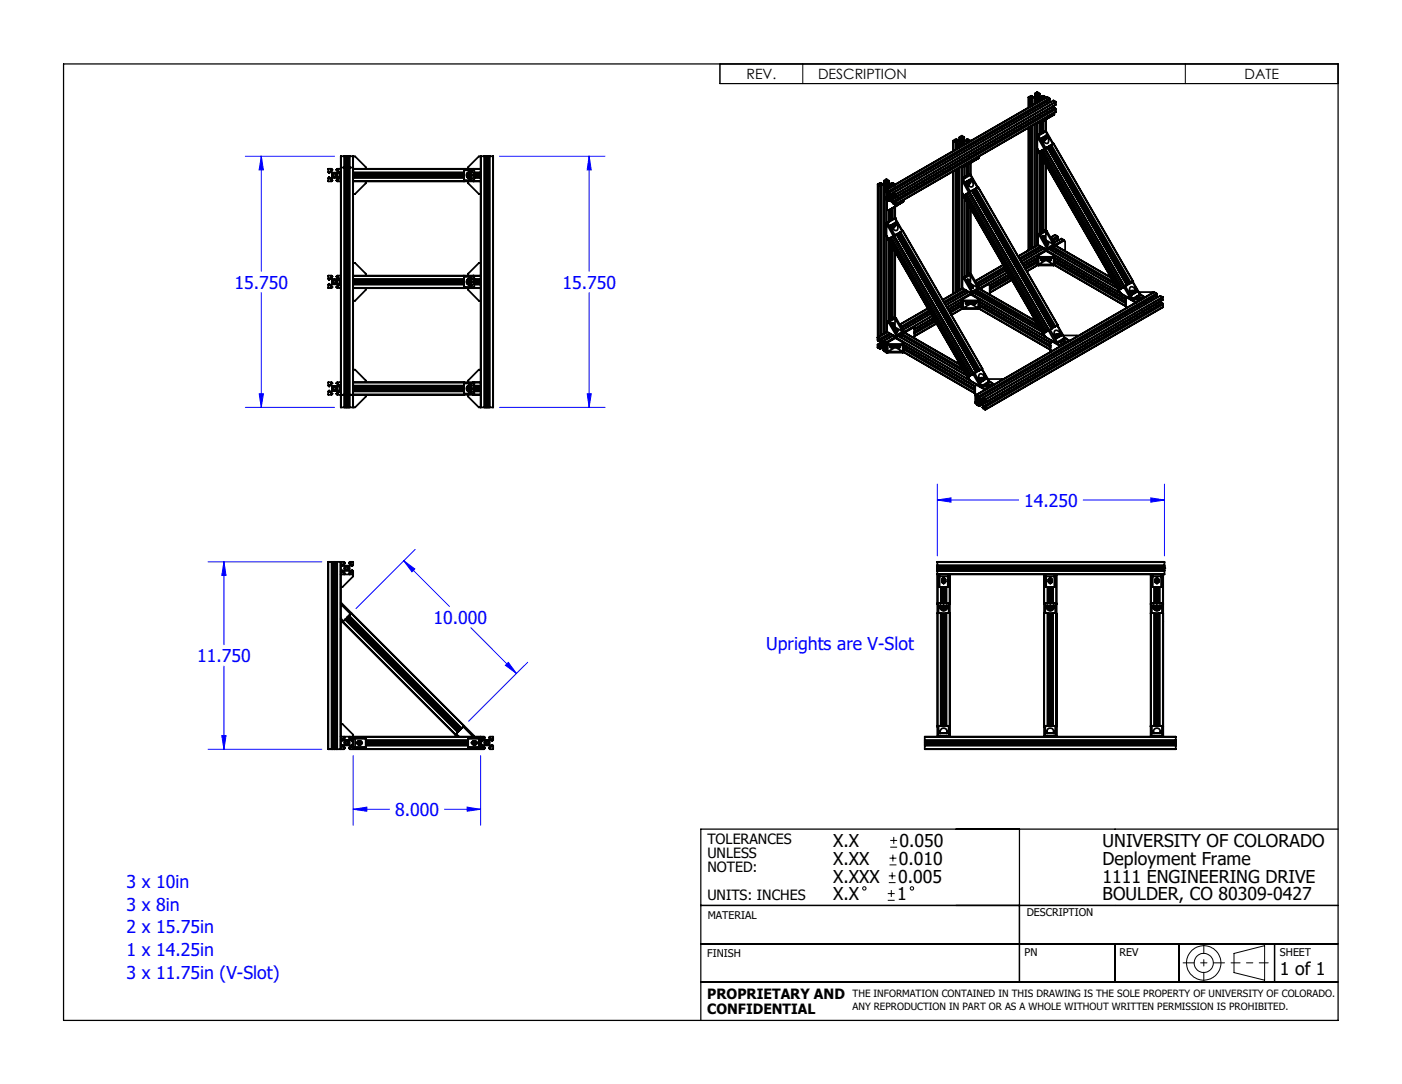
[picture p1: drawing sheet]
<svg xmlns="http://www.w3.org/2000/svg" width="279mm" height="216mm" viewBox="0 0 279 216" stroke-linecap="round" stroke-linejoin="round" font-family="sans-serif">
<g fill="none" stroke="#000" stroke-width=".2">
<path d="M143.5 12.7h123.2v4h-123.2zM160 12.7v4M236.2 12.7v4M245.9 189.9l6.1-1.6v6.9l-6.1-1.5z"/>
<circle cx="239.9" cy="191.8" r="3.4"/>
<circle cx="239.9" cy="191.8" r="1.91"/>
</g>
<path d="M235.8 191.8h8.2" fill="none" stroke="#000" stroke-width=".2" stroke-dasharray="15.2 1.3 1.3 1.3" stroke-dashoffset="13"/>
<path d="M239.9 188v7.6" fill="none" stroke="#000" stroke-width=".2" stroke-dasharray="15.2 1.3 1.3 1.3" stroke-dashoffset="13.3"/>
<path d="M245.3 191.8h7.4" fill="none" stroke="#000" stroke-width=".2" stroke-dasharray="15.2 1.3 1.3 1.3" stroke-dashoffset="13.4"/>
<path d="M12.7 12.7h254v190.5h-254zM203.2 165.1v30.5M266.7 165.1h-127v38.1M139.7 195.6h127M139.7 188h127M139.7 180.3h127M222.2 188v7.6M234.9 188v7.6M254 188v7.6" fill="none" stroke="#000" stroke-width=".25"/>
<g fill="none" stroke="#00f" stroke-width=".2">
<path d="M48.9 31.1h17.8M52.1 31.1l.4 2.7h-.9zM52.1 31.1v22.9M99.6 31.1h21M117.4 31.1v22.9M117.4 31.1l.4 2.7h-.8zM52.1 58.3v22.8M117.4 58.3v22.8M51.6 78.4h.9l-.4 2.7zM117 78.4h.8l-.4 2.7zM48.9 81.1h17.8M99.6 81.1h21"/>
<path d="M186.8 99.6l2.7-.4v.8zM186.8 96.4v14.3M186.8 99.6h16.2M215.9 99.6h16.2M229.3 99.2l2.8 .4-2.8 .4zM232.1 96.4v14.3M41.5 111.9h22.6M44.6 111.9l.4 2.7h-.8zM44.6 111.9v16.5M80.5 111.7l2.2 1.6-.6 .6zM80.5 111.7l9.1 9.1M82.7 109.4l-11.8 11.8"/>
<path d="M44.6 132.7v16.5M93.8 125l9.1 9.1M100.7 132.5l.6-.6 1.6 2.2zM105.2 131.9l-11.8 11.8M41.5 149.2h22.6M44.2 146.5h.8l-.4 2.7zM70.4 150.5v13.9M95.8 150.5v13.9M70.4 161.2l2.7-.4v.8zM70.4 161.2h7.2M88.6 161.2h7.2M93.1 160.8l2.7 .4-2.7 .4z"/>
</g>
<path d="M44.6 111.9l.4 2.7h-.8zM44.2 146.5h.8l-.4 2.7zM80.5 111.7l2.2 1.6-.6 .6zM100.7 132.5l.6-.6 1.6 2.2zM70.4 161.2l2.7-.4v.8zM93.1 160.8l2.7 .4-2.7 .4zM117.4 31.1l.4 2.7h-.8zM117 78.4h.8l-.4 2.7zM51.6 78.4h.9l-.4 2.7zM52.1 31.1l.4 2.7h-.9zM186.8 99.6l2.7-.4v.8zM229.3 99.2l2.8 .4-2.8 .4z" fill="#00f"/>
<g fill="none" stroke="#000" stroke-width=".35">
<path d="M205 19.4v2M205 19.4l.4 .2M205.4 19.6h.3M205.4 19.6v1.6M205.6 19.4h.5M205.6 19.4l-.1 .1 .2 .1M205.6 19.4v.2M205.7 19.6v1.4M205.7 19.1h-.3l-.4 .3M205.7 19.6h.1M205.7 19.1l-.2 .1h.8M205.7 19.1v.2"/>
<path d="M206.1 19.4l.2 .1M206.1 19.4v1.3M206.2 19.2v-.6l.5-.3 .5 .3v.6M206.2 18.8h.1M206.3 18.8v.4M206.3 19.5h.1M206.3 19.2h.1M206.4 19.6l.2 .1v.3l-.1 .1-.3-.1v.7M206.4 19.5l-.1 .5M206.5 19.3a.23 .23 0 0 1 .3-.1 .23 .23 0 0 1 .1 .3h-.4zM206.5 18.7h.1v.3l-.2 .2M206.5 18.7l-.2 .1"/>
<path d="M206.5 18.7v.4M206.9 18.7h-.1v.3l.2 .2M206.9 18.7l.3 .1M206.9 18.7v.4M207 19.6l-.2 .1v.3l.1 .1 .3-.2v.2l-.4 .3M207 19.5h.1M207 19.2h.1M207 19.5l.1 .5M207.2 18.8v.4M207.2 18.8h.1M207.3 19.4h.5M207.3 19.4l-.2 .1"/>
<path d="M207.3 19.4v.7M207.7 19.1h.3l.4 .3M207.7 19.1l.2 .1h-.8M207.7 19.6h.1M207.7 19.1v.2M207.7 19.6v.2M207.8 19.6h.2M207.8 19.6v.2M207.8 19.4l.1 .1-.2 .1M207.8 19.4v.2M208 19.6v.1M208.4 19.4h.1"/>
<path d="M208.4 19.4l-.4 .2M208.5 19.4h.1M208.7 19.3l-32 18.4M208.7 19.3l.4 .2M209.1 19.9l.2 .3M209.1 19.5l-32 18.5M209.1 19.5l.2 .3M209.3 19.8h.1M209.3 19.8l-32 18.5M66.1 34.9h.1M67.1 34.9h.1M67.9 33.4h2.5"/>
<path d="M67.9 33.7l-.7-.1-.2 .3h.3v.1l-.3 .4h-.4h-.3l-.3-.4v-.1h.3l-.2-.3h-.7v.7l.2 .2v-.3h.2l.3 .3v.7l-.3 .4h-.2v-.3l-.2 .2v.6h.7l.2-.2h-.3v-.2l.3-.3 .3-.1 .4 .1 .3 .3v.2h-.3l.2 .2h.7M67.9 34.3l-.2 .2v-.3h-.2l-.4 .3v.7l.4 .4h.2v-.3l.2 .2M67.9 34.6h-.3v.6h.3M67.9 34.6h-.1v.5h.1M67.9 31.1v50M67.9 31.1l2.9 .1 2.1 2.1v.3M68.6 31.1v50M68.8 31.1v50M69.1 31.1v50M69.2 31.1v50M69.5 31.1v50M69.7 31.1v50"/>
<path d="M70.3 31.1l.1 50zM70.4 34.3h22.1l-.1 .2h-22M70.4 33.6h25.4M70.4 35.3h22l.1 .2h-22.1M70.4 35.2h21.6M70.4 34.9h21.6M70.4 33.7h22.1M70.4 36.1h22.1M72.9 36.1v.4l-2.1 2.1h-.4M92 34.5v.4M92 34.9v.4M92 34.9h-21.6"/>
<path d="M92 34.9h.1M92.1 34.6h.2v.6h-.2zM92.5 33.6v.1M92.5 36.1h.1M92.5 33.7v2.4M92.5 33.9h2M92.5 35.9h2M93.3 36.1v.4l2.1 2.1h.4M93.3 34.9h.7M93.6 34.2l.4 .1M93.6 34.2a.69 .69 0 0 0-.6 .7 .69 .69 0 0 0 .6 .7M93.6 34.2v.1"/>
<path d="M93.6 34.3a.64 .64 0 0 0-.6 .6 .64 .64 0 0 0 .6 .6M93.6 35.5v.1M93.6 34.3h.4M93.6 35.5h.4M94 35.5l-.4 .1M94 34.3v1.2M94.3 33.6l.2 .1M94.5 36.1h1.3h-25.4M94.5 33.7v.2M94.5 36.1h-.2M94.5 35.9v.2M94.5 34.5h1.3"/>
<path d="M94.5 34.3h1.3M94.5 35.5h1.3M94.5 35.3h1.3M94.5 35.2h1.3M94.5 34.9h1.3M94.5 33.9v2M94.5 33.7h1.3M95.8 31.1h.1M95.8 33.6v.1M95.8 31.1v2.5M95.8 33.7v21.2M95.8 31.2h-.4l-2.1 2.1v.3"/>
<path d="M95.8 31.1v50M95.8 31.1h2.4M96.5 31.1v50M96.7 31.1v50M97 31.1v50M97.1 31.1v50M97.4 31.1v50M97.6 31.1v50M98.2 31.1v50M174.9 36.7v30.5M174.9 36.7l.5 .3M175.4 37h.2"/>
<path d="M175.4 37v29.9M175.6 36.8l-.2 .1 .2 .1M175.6 36.8h.5M175.6 36.8v.1M175.6 37v29.8M175.6 36.4h-.2l-.5 .3M175.6 37h.1M175.6 36.4l-.2 .2 .7 .1 .2-.2M175.6 36.4v.3M175.6 37v29.7M176.1 36.8l.2 .1M176.1 36.8v29.7"/>
<path d="M176.2 36.6v-.6l.4-.3 .5 .3v.6M176.2 36.1h.1M176.2 37.5l.4 .2M176.2 36.1v.5M176.3 36.9v.4M176.3 36.9h.1M176.3 36.5h.1M176.3 36.9l.3 .1v.3h-.4v29.2M176.3 36.9v.5M176.4 36l.2 .1v.3l-.3 .1M176.4 36l-.2 .1M176.4 36v.4"/>
<path d="M176.5 36.6l.4 .1a.23 .23 0 0 1-.2 .2 .23 .23 0 0 1-.2-.3zM176.6 37.7h.1M176.6 37.7v28.5M176.7 37.8l.1 .7M176.7 37.7v.1M176.7 39.8l.4 .2M176.7 37.7l.4 .3M176.7 37.7h.1M176.7 38.3v.9M176.7 39.8v4.6M176.8 39.2l-.1 .6M176.8 39.2h.1"/>
<path d="M176.8 39.9v1.8l.3 .2M176.8 38.5v-.2l.4 .5v.6h-.4M176.8 39.2v.2M176.9 36l-.2 .1v.3l.6 .3 .6-.1-.2-.2M176.9 36l.2 .1M176.9 36v.4M177 36.5h.1M177 38.4l-.2 .1M177 36.9l-.3 .1v.3h.4v.2M177 36.9h.1M177 36.9v.5M177 36.9v.4"/>
<path d="M177.1 39.8v-.1l.2-.2 .5 .3 .2 .6-.2-.1M177.1 39.8l.2 .1M177.1 38.3l.2 .4M177.1 36.1h.1M177.1 38l.2 .2M177.1 38.7v.2M177.1 37.5l-.4 .2M177.2 39.1h.1M177.2 38.2l-.1 .1M177.2 38.9l-.4 .3M177.2 39.2l-.4 .2M177.3 38.3l-.2-.2v.2"/>
<path d="M177.3 36.8v.6M177.3 38.2v.1M177.3 39.9v.1M177.3 40h-.2M177.3 40l.4-.3-.6 .3M177.3 36.8h.4M177.3 36.8l-.3 .1M177.3 40l.5 .3M177.3 38.7l.2 .1M177.4 39.1a.21 .21 0 0 1 .3 .1 .21 .21 0 0 1-.1 .3zM177.4 39.6l-.3 .2M177.5 38.8l.1 .1"/>
<path d="M177.6 38.9h.1M177.7 36.4h.2l.5 .3M177.7 39.7l-.4 .2M177.7 37h.1M177.7 36.4v.3M177.7 37v.2M177.7 37h.2M177.7 36.8l.2 .1-.2 .1M177.7 36.8v.1M177.9 39.4h.1M177.9 39.8l.2 .3M177.9 38.6l-.4 .2"/>
<path d="M177.9 37h.1M177.9 38.5l-.1 .1 .2 .3-.2 .1-.2-.1M177.9 38.5l.5 .2M177.9 38.7l-.3 .2M178.3 39.2l-.4 .3M178.3 39.4l-.2-.3-.2 .1v.6M178.4 38.7v.1M178.4 36.7l-.5 .3M178.4 36.7v.1M178.4 38.8v.5l-.1 .1M180 39.8l.1 .1M180.1 39.9l-1.5 .8"/>
<path d="M180.1 39.9v.2M189.9 28v2.1M189.9 34.1v24.4M190 28.1l.4 .2M190 28.1v2M190 34.1v24.4M190.4 28.3h.2M190.4 28.3v1.5M190.4 33.9v24.3M190.6 28.1h.5M190.6 28.1l-.1 .1 .2 .1M190.6 28.1v.2"/>
<path d="M190.6 28.3v1.4M190.6 33.7v24.4M190.7 27.8h-.3l-.4 .3M190.7 28.3h-.1M190.7 27.8l-.2 .1 .6 .1 .2-.2M190.7 27.8v.2M190.7 28.3v1.4M190.7 33.7v24.4M191.1 28.1l.2 .1M191.1 28.1v1.3M191.1 33.4v24.5M191.2 27.9v-.6l.5-.3 .5 .3v.6"/>
<path d="M191.2 28.8l.4 .2M191.2 33.4v24.4M191.2 27.4h.1M191.2 27.4v.5M191.3 28.2v.5M191.3 27.8h.1M191.3 28.3l.3 .1v.2l-.1 .2-.3-.2v.8M191.5 27.3l.1 .1v.3l-.3 .1M191.5 27.3l-.3 .1M191.5 27.3v.5M191.5 27.9l.4 .1a.21 .21 0 0 1-.2 .2 .21 .21 0 0 1-.2-.3zM191.6 29h.1"/>
<path d="M191.6 29v.1M191.6 33.1v24.4M191.7 38.2l.4 .7M191.7 35.9l1.4 2.4M191.7 35.9v2.3M191.7 35.7h.2M191.7 35.7v.2M191.7 29v.1M191.7 33.1v2.6M191.7 38.4v19.1M191.8 33v.1M191.8 33.1l.3 .1"/>
<path d="M191.9 27.3l-.1 .1v.3l.2 .1M191.9 27.3l.2 .1M191.9 27.3v.5M192 39h.1M192 39l15.9 27.5M192 27.8h.1M192 28.3l-.2 .1v.2l.1 .2 .2-.2 .1 .2M192.1 28.2l-.1 .5M192.1 28.2v.5M192.1 27.4h.1M192.1 27.4v.5M192.2 33.2v2.3"/>
<path d="M192.2 39.3v15.9M192.2 28.8l-.5 .2M192.3 28.1h.5M192.3 28.1l-.2 .1M192.3 28.1v.7M192.3 33.1v2.1M192.3 39.5v15.6M192.3 33.1l-.2 .1M192.3 38.8l15.9 27.5-.3 .2M192.3 38.8l-.3 .2M192.5 38.7l15.9 27.5M192.5 38.7l-.2 .1"/>
<path d="M192.6 36.2v.1M192.7 27.8h.3l.4 .3M192.7 28.3h.3M192.7 27.8l.2 .1-.6 .1-.3-.2M192.7 27.8v.2M192.7 28.3v.2M192.7 32.8v2.3M192.8 28.1l.1 .1-.2 .1M192.8 28.1v.2M192.9 38.5l15.8 27.5 .4-.2M192.9 38.5l-.4 .2M192.9 38.5l-.6 .3"/>
<path d="M192.9 36l.2-.1a.32 .32 0 0 1 .1 .4 .32 .32 0 0 1-.4 .1zM193 28.3h.1M193 32.7v2.3M193.2 38.3l15.9 27.5M193.2 38.3l-.3 .2M193.3 38.2l-.1 .1M193.3 38.2l15.8 27.6M193.4 34.9l1.4 2.5-1.4 .8-1.5-2.5M193.4 34.9l-1.5 .8M193.4 34.7v.2M193.4 32.5h.1M193.4 28.1h.1"/>
<path d="M193.4 32.5v2.3M193.4 34.7l-.6 .4-.2-.1-.4 .2 .1 .1-.6 .4M193.4 34.7h.1M193.4 28.1l-.4 .2M193.4 34.7l1.5 2.6M193.4 28v.1M193.5 35.6v.1M193.5 35.9h.1M193.5 35.9l-.1 .4-.5 .5M193.5 35.6v.3M193.5 35.6l-.9 .6M193.5 35.9l-.1 .5-.5 .4"/>
<path d="M193.5 35.7l.2 .4M193.5 35.9l.2 .2M193.5 35.7v.2M193.6 32h.1M193.6 32v.3M193.7 38l15.9 27.5-.5 .3M193.7 38l-.4 .2M193.7 38l15.9 27.5v-.2M193.7 38h.1M193.7 36.1a.62 .62 0 0 1 .3 .7 .62 .62 0 0 1-.5 .4l-.6-.4-.3-.5M193.7 38h.2M193.7 32.2l-1.6 1"/>
<path d="M193.7 32.2l-.3 .3M193.8 38.2h.1M193.9 38v.2M194.1 38.1l15.6 27M194.2 37.7l-.5 .3M194.2 37.7l.1 .1M194.3 37.6l15.8 27.6M194.3 37.6l-.1 .1M194.3 37.8l-.4 .2M194.3 37.8v.1l-.4 .3M194.5 37.5l15.9 27.5 .4-.2M194.5 37.5l-.3 .2"/>
<path d="M194.9 37.3l15.9 27.5M194.9 37.3l-.4 .2M195.1 31.2h.1M195.1 31.5l-1.7 1M195.1 31.2v.3M195.1 31.2l-1.5 .8M195.1 31.5l-1.4 .7M205 25.4v24.4M205.4 25.2v24.4M205.7 25v24.4M206.1 24.8v24.4M206.2 20.1l.5 .3"/>
<path d="M206.2 24.7v24.4M206.7 20.4h.1M206.7 24.4v24.5M206.7 29.6l.4 .7M206.7 27.3l1.4 2.4M206.7 29.6l.4 .6M206.7 27.3v2.3M206.8 27.1l-.1 .2M206.8 20.4h.1M206.8 24.4v2.7M206.8 29.7v19.1M206.8 24.4h.1"/>
<path d="M206.8 24.4l.3 .2M207 27l-.2 .1M207 30.3h.1M207 30.3l15.9 27.5M207.2 24.5v2.3M207.2 30.7v15.8M207.3 24.4v2.1M207.3 30.8v15.6M207.3 24.4l-.2 .2M207.3 30.1l.6-.3 15.9 27.5 .3-.2M207.3 30.1l15.9 27.5-.3 .2M207.3 30.1l-.3 .2"/>
<path d="M207.5 30l15.9 27.5M207.5 30l-.2 .1M207.5 30h.1M207.6 30l15.8 27.5M207.6 27.5v.1M207.7 24.2v2.2M207.7 31.5v14.7M207.8 24.2v2.2M207.8 31.6v14.6M207.9 27.3l.2-.1a.3 .3 0 0 1 .1 .4 .3 .3 0 0 1-.4 .2zM208 24v2.3M208 32v14"/>
<path d="M208.2 29.6l15.9 27.5M208.2 29.6l-.6 .4M208.3 29.6h-.1M208.3 29.6l15.9 27.5M208.4 26.2l1.4 2.5-1.4 .8-1.4-2.5M208.4 26.2l-1.4 .8M208.4 26.1v.1M208.4 23.8h.1M208.4 26.1l1.5 2.5M208.4 26.1l-.6 .3-.2-.1-.8 .8M208.4 23.8v2.3M208.4 32.8v13.1"/>
<path d="M208.5 23.8v2.3M208.5 32.8v13.1M208.5 27h.1M208.5 27.3h.1M208.5 27.3l-.2 .5-.4 .3M208.5 27v.3M208.5 27l-.9 .5M208.6 27.3l-.2 .5-.4 .4M208.6 27l.2 .4M208.6 27.3l.2 .1M208.6 27v.3M208.6 23.4h.1"/>
<path d="M208.7 29.3l15.9 27.5-.4 .3M208.7 29.3l-.4 .3M208.7 29.3h.1M208.7 29.3l15.9 27.5M208.8 27.4a.62 .62 0 0 1 .2 .7 .62 .62 0 0 1-.5 .4l-.6-.4-.3-.5M208.8 29.3h-.1M208.8 29.3l.1 .1M208.8 23.6l-1.7 1M208.8 23.6l-.4 .2M208.8 29.5h.1M208.9 29.4v.1M209.1 29.4l15.6 27"/>
<path d="M209.2 29l-.4 .3M209.2 29l.1 .1M209.3 20.2l-32 18.5M209.3 20.2l.1 .1M209.3 29l15.8 27.5M209.3 29h.1M209.3 29h-.1M209.3 29l15.9 27.5M209.3 29.1v.1l-.4 .3M209.3 29.1l-.4 .3M209.5 28.9l15.9 27.4M209.5 28.9l-.2 .1"/>
<path d="M209.9 21.2v.1M209.9 21.3l-32 18.5M209.9 21.3l.2 .3M209.9 28.6l-.4 .3M209.9 22.9l-1.1 .7M209.9 22.9l-1.5 .9M210 28.6h.1M210 28.6l15.8 27.5M210.1 22.5h.1M210.1 22.8l-1.5 .9v-.3M210.1 22.5v.3M210.1 22.5l-1.5 .9"/>
<path d="M210.1 22.8l-.2 .1M210.3 21.6l-32 18.4M210.3 21.6l.1 .2M210.4 20.2v.1M210.4 20.2l-32 18.5M210.4 20.2l-.5-.2-32 18.5M210.4 22.3h.1M210.4 22.3l-32 18.5M210.4 20.3l-32 18.5M210.4 20.8l-32.1 18.6M210.4 20.3v.5M210.4 21.8v.5"/>
<path d="M210.4 20.8l-.1 .1M210.4 21.8l-32 18.5M65.4 57.4h.1M65.4 54.9h.1M65.4 54.9v.7l.2 .1v-.2h.2l.3 .3 .1 .3M65.4 54.9h.7l.2 .2h-.3v.2l.3 .3 .3 .1M66.1 56.2v.3l-.3 .3h-.2v-.3l-.2 .2v.6M66.2 56.1l-.1 .1M66.6 56.6h-.3l-.3 .3v.2h.3l-.2 .3h-.7M66.6 56.6h.1M66.7 56.6h.3l.3 .3v.2h-.3l.2 .3 .7-.1M66.7 55.6l-.1 .1"/>
<path d="M67.1 56.1v.1M67.1 56.2v.3l.4 .3h.2v-.3l.2 .2M67.9 54.9h-.7l-.2 .2h.3v.2l-.3 .3h-.3M67.9 55.6l-.2 .1v-.2h-.2l-.4 .3v.3M67.9 55.8h-.3v.6h.3M67.9 55.9h-.1v.5h.1M70.4 52.4h.4l2.1 2.1v.4M70.4 55.6h22.1l-.1 .1-22 .1M70.4 54.9h25.4M70.4 56.5h22l.1 .2h-22.1M70.4 57.4h25.4M70.4 56.1h21.6"/>
<path d="M70.4 56.1l21.6 .1M70.4 57.3h22.1M70.4 55h22.1M72.9 57.4v.3l-2.1 2.2h-.4M92 55.7v.4M92 56.2v.3M92 56.1v.1M92.1 55.8h.2v.6h-.2zM92.5 54.9v.1M92.5 57.3v.1M92.5 55v2.3M92.5 55.1h2"/>
<path d="M92.5 57.1h2M93.3 57.4v.3l2.1 2.2h.4M93.3 56.1h.7M93.6 55.5h.4M93.6 55.5a.69 .69 0 0 0-.6 .6 .69 .69 0 0 0 .6 .7M93.6 55.5a.62 .62 0 0 0-.6 .6 .62 .62 0 0 0 .6 .7M93.6 56.8h.1M93.6 55.5h.1M93.6 56.8h.4M94 56.8h-.4M94 55.5v1.3M94.3 54.9h.2v.2"/>
<path d="M94.5 57.3l-.2 .1M94.5 57.1v.2M94.5 55.6h1.3M94.5 55.7h1.3M94.5 56.7h1.3M94.5 56.5h1.3M94.5 56.1h1.3M94.5 55.1v2M94.5 57.3h1.3M94.5 55h1.3M95.8 54.9v.1M95.8 57.3v.1"/>
<path d="M95.8 55v2.3M95.8 57.4v18.7M95.8 52.4h-.4l-2.1 2.1v.4M176.7 46.9v.2M176.7 44.6v2.3M176.7 44.6l1.3 2.4M176.7 46.9l.4 .7M176.7 44.4h.2M176.7 44.4v.2M176.7 47.1l.3 .5M176.7 47.1v19M177 47.7h.1"/>
<path d="M177 47.7l15.8 27.4M177.1 41.8v2.3M177.1 48v15.9M177.3 41.8v2.1M177.3 48.2v15.6M177.3 47.5l15.8 27.5-.3 .1M177.3 47.5l-.3 .2M177.6 44.8v.1M177.7 41.6v2.1M177.7 48.9v14.6M177.7 41.5v2.2M177.7 49v14.5"/>
<path d="M177.8 40.3h.1M177.8 47.1l15.9 27.5 .3-.1M177.8 47.1l-.5 .4M177.9 44.7l.1-.1a.32 .32 0 0 1 .2 .4 .32 .32 0 0 1-.4 .1zM177.9 41.4v2.3M177.9 49.4v14M178 40.1l-.2 .2M178.2 47l15.8 27.5M178.2 47l-.4 .1M178.2 46.9v.1M178.2 46.9l15.9 27.5M178.3 40v.3l-.2-.2"/>
<path d="M178.3 40h.1M178.3 40.1h-.2M178.3 40l.1 .3M178.3 43.5l1.5 2.5-1.4 .8-1.5-2.4M178.3 43.5l-1.4 .9M178.4 41.1h.1M178.4 41.1l-1.3 .8M178.4 41.1v2.3M178.4 50.2v13M178.4 43.4l-.1 .1M178.4 43.4h.1M178.4 43.4l1.4 2.6"/>
<path d="M178.4 41.1v2.4M178.4 43.4l-1.3 .5 .2 .1-.6 .4M178.4 40.3v.5l-.5-.3-.1-.2M178.4 44.3l.1 .1M178.4 44.6h.1M178.4 44.6v.3l-.6 .5M178.4 44.3v.3M178.4 44.3l-.8 .5M178.5 44.6l-.2 .7-.4 .2M178.5 44.4l.3 .3M178.5 44.6l.3 .1M178.5 44.4v.2"/>
<path d="M178.5 40.7h.1M178.6 40.7v.3M178.6 41l.2-.1-1.7 1M178.6 41l-.2 .1M178.6 46.7l15.9 27.5-.4 .2M178.6 46.7l-.4 .2M178.7 46.6l15.9 27.6M178.7 46.6l-.1 .1M178.7 46.6h.1M178.7 46.6l.1 .1M178.8 44.7v.2a.54 .54 0 0 1 .1 .7 .54 .54 0 0 1-.7 .2l-.6-.9M178.8 46.8h.1"/>
<path d="M178.8 46.7v.1M179 46.7l15.7 27.1M179.1 46.4l-.4 .2M179.1 46.4l.2 .1M179.2 46.3l15.9 27.5zM179.3 46.5l-.5 .2M179.3 46.5v.1l-.5 .2M179.5 46.2l15.8 27.5 .5-.3M179.5 46.2l-.4 .2M179.9 46l15.9 27.4M179.9 46l-.4 .2M180.1 40.1l-1.7 1"/>
<path d="M180.1 40.1l-1.5 .9M191.7 59.7l.2 .1M191.7 59.7v1.7l.2 .2M191.8 55.4v2l1.8 1M191.8 55.4l.3 .1M191.9 57.4l-4 2.3M191.9 59.8h3M191.9 59.8v1.8M192.1 55.5l1.5 2.6M192.3 55.4l-.2 .1M192.3 55.4l1.4 2.6M192.3 57.7l-4.2 2.4"/>
<path d="M192.7 40.2v14.7M192.7 55.7v.5M192.8 56l-.1 .2M192.8 56l.3 .1M193 40.7v14M193 58.1l-4.5 2.6M193.1 55.8l-.1-.2-.2 .1-.2 .3M193.1 56.1l-.2 .4M193.1 55.8v.3M193.1 55.8l-.3-.1v.3M193.1 58.1l-4.6 2.7M193.1 56.9h.5"/>
<path d="M193.3 57.2l.3 .1M193.4 41.5v13M193.4 54.8v1.7M193.4 54.8l1.5 2.6M193.4 56.5l1.5 .9M193.4 54.8l-1.1 .6M193.4 56.5l-.4 .2M193.5 58.6v.1M193.5 58.7l-1.8 1M193.5 58.7l1.7 1M193.5 58.6l-4.7 2.6M193.5 58.6l17.9 10.3"/>
<path d="M193.5 58.5v.1M193.5 58.5l.4-.3 13.7 7.9M193.5 58.5l14.7 8.5M193.5 58.4l-4.8 2.8M193.6 57.3l-.2 .1 .2-.1M193.6 56.9v.4M193.6 58.1v.3M193.6 54.6l-.2 .2M193.6 54.6l1.5 2.7M193.6 54.6l-.3-.1-1.5 .9M193.6 56.9l.3 .2M193.6 57.3l.2 .1"/>
<path d="M193.7 58l-.1 .1M193.9 57.1l.1 .2-.1 .1h-.5M193.9 57.1v.3M194.6 58l12.6 7.3M194.6 58l12.5 7.2M194.6 58.5l12.9 7.4M194.6 58.5h-.1M194.6 58.3l-.2 .2M194.7 57.8l-.7 .4M194.7 57.7l-.1 .3M194.7 57.7l12.1 7M194.8 58.1l-.2 .4"/>
<path d="M194.9 57.4l-1.2 .6M194.9 59.8v1.8M195.1 57.3l-.2 .1M195.1 57.3v.3l-1.5 .8M195.2 57.5l11.2 6.5M195.2 57.5l-.5 .2M195.2 57.5h.1M195.2 59.7v1.7l-.3 .2M195.2 59.7l-.3 .1M195.3 57.6l1.7-1 .2 .2v1.9M197.2 57.5l4.1-2.4-4.1 2.4M197.2 58.5l-.1 .1"/>
<path d="M199.9 52.7l-5.6 3.3M200.1 53.2l-5.5 3.2M200.3 53.4l-5.6 3.2M200.5 53.8l-5.6 3.2M200.6 53.8l-5.6 3.3M200.8 54.2l-5.7 3.3M200.8 54.3l-5.6 3.2M201 54.7l-3.8 2.2M201.1 54.8l-3.9 2.2M201.4 55.4l-4.2 2.4M201.6 55.8l-4.4 2.5M204.3 53.4l2.4-1.4-2.4 1.4"/>
<path d="M206.7 51.4l-2.7 1.6M206.7 52.4l-2.3 1.3M206.7 51.5l-2.6 1.6M206.7 51v1.7l.3 .2M206.7 51l.3 .2M206.8 52.8l-2.2 1.2 2.2-1.2M206.8 46.7v2l1.8 1M206.8 46.7l.3 .1M206.9 48.8l-4 2.2M207 51.2v1.7M207 51.2h3M207 51.4h3"/>
<path d="M207 52.7l1.5-.9 1.5 .9zM207 52.9h3M207.1 46.8l1.5 2.7M207.3 46.7l-.2 .1M207.3 46.7l1.5 2.7M207.3 49l-4.2 2.4M207.5 51.8l.2 .1M207.6 49.1l-4.4 2.5M207.6 49.2l-4.3 2.5M207.6 51.4l-.1 .4 .2 .1M207.7 47.1v.4M207.7 51.6l.3 .1"/>
<path d="M207.7 51.6l-.2 .1M207.8 47.1v.5l.1-.3M207.8 51.4l-.3 .2 .4-.2-.2 .2M207.9 47.3l.2 .1M208 49.4l-4.5 2.6M208 51.7l-.3 .2M208.1 47.1l-.1-.1h-.1l-.3 .3M208.1 47.4l-.2 .4M208.1 47.1v.3M208.1 47.1l-.2-.1v.3M208.1 48.3h.5M208.1 49.5l-4.6 2.6"/>
<path d="M208.2 51.4l-.2 .3M208.3 48.5l.3 .1M208.4 46.1l1.5 2.6M208.4 47.8l1.5 .9M208.4 46.1v1.7M208.4 46.1l-1.1 .6M208.4 47.8l-.4 .2M208.5 49.9v.1M208.5 51.4v.4M208.5 50l-1.8 1M208.5 50l1.8 1M208.5 49.9l-4.7 2.7"/>
<path d="M208.5 49.9l17.9 10.4M208.5 49.8v.1M208.5 49.8l.5-.2 13.7 7.9M208.5 49.8l14.7 8.5M208.6 49.7l-4.9 2.8M208.6 48.3v.3M208.6 49.5v.2M208.6 48.6l-.2 .1M208.6 46l-.2 .1M208.6 46l1.5 2.6M208.6 46l-.2-.2-1.6 .9M208.6 48.3l.3 .1"/>
<path d="M208.6 48.6l.2 .1M208.7 51.4l.3 .3M208.8 49.4l-.2 .1M208.9 48.4l.1 .2-.1 .1-.4 .1M208.9 48.4v.3M209 51.7l.2 .2M209 51.4l.2 .2M209.1 51.4l.3 .2-.3-.2M209.2 51.6l-.2 .1M209.2 51.6l.3 .1M209.3 51.4l.2 .4-.3 .1M209.4 47.3l.9-.5z"/>
<path d="M209.5 51.8l-.3 .1M209.6 49.3l12.5 7.3M209.6 49.3l12.5 7.2M209.6 49.8l13 7.5M209.6 49.8h-.1M209.7 49.7l-.3 .1M209.7 47.9l1.2-.6zM209.7 49.2l-.7 .4M209.8 49.1l-.2 .2M209.8 49.1l12.1 7M209.8 49.5l-.2 .3M209.9 48.7l-1.1 .7"/>
<path d="M210 51.2v1.7M210.1 48.6v.3l-1.5 .8M210.1 48.6l-.2 .1M210.1 52.8l14.3 8.2M210.2 48.8l-.4 .3M210.2 48.8h.1M210.2 48.8l11.2 6.5M210.3 51.4l14.1 8.2M210.3 52.4l14.1 8.1M210.3 51.5l14.1 8.2M210.3 51l-.3 .2M210.3 51v1.7l-.3 .2"/>
<path d="M210.3 46.8l.4 .2M210.7 47.4l.2 .4M210.7 47l-1.1 .7M210.7 47l.2 .3M210.9 47.8l-1 .5M210.9 47.8h.1M212 47.8h.1M212 47.8l-.5-.3-1.5 .9M212 47.8l-1.9 1M212 47.8v.1M212 47.9l.3 .2v1.9M212 47.9l-1.6 1"/>
<path d="M212 47.8l-1.7 1.1M212.3 49.8l-.2 .1M222.9 57.8h.1M222.9 57.8l.4 .5M223 57.7l-.1 .1M223 57.7l.4 .7M223.3 58.3l.1 .1M223.4 58.4l2 1.2M224 57.2l1.4 2.4M224 57.2l-1 .5M224.2 57.1h-.1M224.3 57l-.3 .2"/>
<path d="M224.3 57l1.4 2.5M224.5 56.6l.1 .1M224.5 56.6h.1M224.6 56.7v.1M225.1 56.4l-.5 .3M225.1 56.4v.1M225.1 56.4l-.2-.1-.4 .3M225.4 59.6l.2 .1M225.5 58.7h.1M225.6 58.1a.29 .29 0 0 1 .3 0 .29 .29 0 0 1 .2 .3 .32 .32 0 0 1-.4 .1 .32 .32 0 0 1-.2-.3zM225.6 59.7l.9 .5M225.7 59.5l-.1 .2"/>
<path d="M225.8 56.1l1.3 2.6M225.8 56.1l1.5 2.6M225.8 56.1l-1.5 .9M225.8 56.1h.1M226 59.4l.9 .5M226.2 58l-.5-.1-.5 .2M226.2 58l.3 .2M226.3 57.7a.61 .61 0 0 0-.5-.6 .61 .61 0 0 0-.7 .3l.1 .6 .3 .7M226.3 58h-.1M226.3 58l-.7-.1-.4 .1M226.3 57.7l.2 .4M226.3 57.7v.3"/>
<path d="M226.3 58l.2 .1M226.3 59.4l.7 .5M226.5 58.1v.1M226.5 58.2l-.9 .5M226.6 59.1l.9 .5M226.8 58.9l.9 .5M226.9 59.9l-.4 .3M226.9 59.9h.1M226.9 58.2h3M227.1 58.7h.2M227.1 58.7l-1.4 .8M227.2 58.7l1 .5"/>
<path d="M227.3 58.7h.1M227.3 58.7l-.7 .3v.2l-.4 .3v-.2l-.6 .4M227.3 58.7l.8 .5M227.7 59.4v.1M228.1 59.2h.1M228.1 59.2l-.4 .2M230 58.2l-35.4 20.4M230 58.2l-35.3 20.4M230 58.2l.5 .2M230.4 58.8l.2 .3M230.5 58.4l-35.4 20.4M230.5 58.4l.1 .3"/>
<path d="M230.6 58.7h.1M230.6 58.7l-35.4 20.4M230.6 59.1l-35.3 20.5M230.6 59.1l.1 .1M231.7 59.2h.1M231.7 59.2l-35.4 20.4M231.7 59.2l-.5-.3-35.3 20.4M231.7 59.2v.5M231.7 59.2l-35.3 20.4M231.7 59.7l-35.4 20.5M231.7 59.7l-.1 .1M66.1 77.4h.1"/>
<path d="M66.2 77.4h-.1M66.3 76.3l-.2-.2-.7 .1v.6l.2 .2v-.3h.2l.3 .3v.7l-.3 .4h-.2v-.3l-.2 .2v.6h.7l.2-.2h-.3v-.2l.3-.3h.7l.3 .3v.2h-.3l.2 .2h.7M66.3 76.3h.1M66.3 76.3h-.3v.3l.3 .3h.7l.3-.3v-.3h-.3M67 76.3h.1M67.1 77.4h.1M67.9 78.6h27.9M67.9 76.2l-.7-.1-.2 .2M67.9 76.8l-.2 .2v-.3h-.2l-.4 .3v.7l.4 .4h.2v-.3l.2 .2M67.9 77.1h-.3v.6h.3M67.9 77.1h-.1v.5h.1M68.3 78.6h.1"/>
<path d="M68.8 78.6h.1M69.6 78.6h.1M70 78.6h.1M70.3 78.6h.1M70.4 73.6h.4l2.1 2.2v.3M70.4 76.8h22.1l-.1 .2h-22M70.4 76.1h25.4M70.4 77.8h22l.1 .2h-22.1M70.4 77.4h21.5M70.4 77.4h21.6M70.4 76.2h22.1M70.4 78.6h22.1"/>
<path d="M72.9 78.6v.4l-2.1 2.1h-2.9M92 77v.8M92.1 77.1h.2v.6h-.2zM92.5 76.1v.1M92.5 78.6h.1M92.5 76.2v2.4M92.5 76.4h2M92.5 78.4h2M93.3 78.6v.4l2.1 2.1h.4M93.3 77.4h.7M93.6 76.7l.4 .1M93.6 76.7a.69 .69 0 0 0-.6 .7 .69 .69 0 0 0 .6 .7"/>
<path d="M93.6 76.8a.62 .62 0 0 0-.6 .6 .62 .62 0 0 0 .6 .6M93.6 78v.1M93.6 76.7v.1M93.6 76.8h.4M93.6 78h.4M94 78l-.4 .1M94 76.8v1.2M94.3 76.1l.2 .1M94.5 76.2v.2M94.5 78.6h-.2M94.5 78.4v.2M94.5 76.8h1.3"/>
<path d="M94.5 77h1.3M94.5 78h1.3M94.5 77.8h1.3M94.5 77.4h1.3M94.5 76.4v2M94.5 76.2h1.3M94.5 78.6h1.3M95.8 76.1v.1M95.8 78.6h.1M95.8 76.2v2.4M95.8 78.6v2.5M95.8 73.6h-.4l-2.1 2.2v.3"/>
<path d="M174.9 67.2v.5l.1 .2M174.9 67.2l.5 .3M175 68.6h.1M175 67.9v.1M175 68v-.3l.4 .5v.6l-.4 .1M175 68.6v.3M175.2 67.9l-.2 .1M175.3 69.3l.2-.3 .5 .3 .2 .5-.2-.1M175.3 69.3l.2 .1M175.3 67.8l.2 .4M175.4 67.5l.1 .2M175.4 68.4l-.5 .3v.6l.5 .2"/>
<path d="M175.4 67.7l-.1 .1M175.4 68.6l-.4 .3M175.4 68.4l-.4 .2M175.5 67.7l-.2-.1v.2M175.5 67.7h.1M175.5 69.4h.1M175.5 69.4l-.1 .1M175.5 68.2l.3 .1M175.6 68.5a.24 .24 0 0 1 .3 .2 .24 .24 0 0 1-.1 .2l-.2-.3zM175.6 69l-.3 .3M175.8 69.1h.1M175.8 68.3h.1"/>
<path d="M175.9 69.2l-.4 .2M175.9 69.2l-.5 .3M176 69.7l.6 .5M176.1 68.9h.1M176.1 69.2l.3 .4M176.1 68.1l-.3 .2M176.2 67.9l-.2 .1 .2 .3-.2 .1-.2-.1M176.2 67.9l.4 .3M176.2 68.1l-.4 .2M176.2 69.6l-.2 .1M176.5 68.8l-.1-.3-.3 .1v.6M176.5 69.5v.2l-.1-.1"/>
<path d="M176.5 69.5h.1M176.5 68.8h.1M176.5 69.5l-.1 .1M176.5 68.7l-.4 .2M176.5 69.5l.2 .2M176.6 68.2l.1 .1M176.6 70.2h.1M176.7 68.3v1.9M176.7 68.8h-.2M176.7 69.4l-.2 .1M176.7 68.9l-.6 .3M176.7 70.1l.2 .1"/>
<path d="M176.7 70.1v.1M176.8 70.1l-.2 .1M176.8 64v2.1l1.8 1M176.8 64l.3 .2M176.8 66.1l-1.9 1.1M176.9 68.5h3M176.9 68.7h3M176.9 68.5v1.7M176.9 70.2h3M176.9 70l1.5-.8 1.5 .8zM177.1 64.2l1.5 2.6M177.2 64.1l-.1 .1"/>
<path d="M177.2 64.1l1.6 2.6M177.3 66.4l-1.9 1.1M177.5 66.5l-2 1.2M177.6 66.5l-2.1 1.2M177.6 68.7l-.2 .4 .1 .2h.2M177.7 68.9l-.3 .2 .3 .2M177.7 64.5v.3M177.7 68.9l.2 .2M177.7 64.4v.5M177.8 68.7l-.4 .2M177.8 64.6l-.1 .3M177.8 64.3v.3"/>
<path d="M177.8 64.6l.2 .2M177.8 64.3l.2 .2M177.9 68.7l-.2 .2M177.9 69.1l-.2 .2M178 66.7l-2.5 1.5M178 64.5v-.2h-.2l-.2 .4M178 64.8l-.1 .4M178 64.5v.3M178.1 66.8l-1.9 1.1M178.1 65.6h.4M178.2 68.7l-.3 .4M178.3 65.9h.2"/>
<path d="M178.4 63.4l1.5 2.6M178.4 65.2l1.5 .8M178.4 63.4v1.8M178.4 63.4l-1.2 .7M178.4 65.2l-.4 .2M178.4 67.2v.1M178.4 68.7v.5M178.4 67.3l-1.7 1.1 .2 .1M178.4 67.3l1.8 1.1M178.4 67.2l-1.7 1.1M178.4 67.2l18 10.4M178.5 67.2h-.1"/>
<path d="M178.5 67.2l14.7 8.5M178.5 67.1l-1.9 1.1M178.5 65.9l-.1 .1M178.5 65.6v.3M178.5 65.6l.3 .2M178.6 66.8v.3M178.6 63.3l1.5 2.6M178.6 63.3l-.2 .1M178.6 63.3l-.3-.1-1.5 .8M178.6 68.7l.3 .4M178.8 66.7l-.2 .1M178.8 65.8l.1 .1-.1 .2h-.4"/>
<path d="M178.8 65.8v.3l-.3-.2M178.9 66.9l-.4 .3M178.9 66.9l13.7 7.9M178.9 69.1l.3 .2M179 68.7l.2 .2M179 68.7l.4 .2M179.1 68.7l.3 .2M179.2 68.9l-.3 .2M179.2 68.9l.2 .2-.2 .2M179.2 68.7l.2 .5-.2 .1M179.3 64.6l5.6-3.2-5.6 3.3M179.6 67.1l12.9 7.5"/>
<path d="M179.6 67.1l-.2 .1M179.6 67l-.2 .2M179.6 66.6l12.5 7.3M179.6 66.6v.1M179.7 66.5l-.8 .4M179.7 66.4l-.1 .2M179.7 66.4l12.1 7M179.8 66.8l-.2 .3M179.9 66l-1.1 .7M179.9 68.5v1.7M180.1 65.9v.3l-1.5 .9M180.1 65.9l-.2 .1"/>
<path d="M180.1 70.1l14.2 8.3M180.1 66.2l11.3 6.5M180.1 66.2l-.4 .2M180.1 66.2h.1M180.2 68.8l14.1 8.1M180.2 69.7l14.1 8.2M180.2 69.4l14.1 8.2M180.2 68.9l14.1 8.1M180.2 68.4l-.3 .1M180.2 68.4v1.7l-.3 .1M180.3 66.3l1.7-1 .2 .1v1.9M182.2 67.2l-.1 .1"/>
<path d="M185.1 61.8l-5.5 3.3M185.2 62.1l-5.5 3.2M185.3 62.1l-5.6 3.2M185.5 62.4l-5.6 3.3M185.5 62.5l-5.5 3.2M185.7 62.9l-5.6 3.3M185.8 63l-5.6 3.2M186 63.4l-3.8 2.1M186.1 63.5l-3.9 2.2M186.3 63.8l-4.1 2.4M186.4 64.1l-4.2 2.4M186.6 64.4l-4.4 2.6"/>
<path d="M186.7 64.5l-4.5 2.5M188.2 60.3l4.4-2.4-4.4 2.5M191.7 60.1l-2.7 1.5M191.7 61l-2.3 1.3M191.7 60.7l-2.5 1.4M191.7 60.7l-2.4 1.4M191.7 60.2l-2.6 1.5M191.8 61.5l-2.2 1.2 2.2-1.2M191.9 60h3M191.9 61.3l1.6-.8 1.4 .8zM191.9 61.6h3M192.6 60l-.2 .4 .1 .2h.2"/>
<path d="M192.7 60.3l.3 .1M192.7 60.3l-.3 .1 .3 .2M192.8 60l-.3 .3 .4-.3M192.8 75.1h.1M192.9 75.1l.4 .7M192.9 75.1h.1M192.9 60l-.2 .3M192.9 75.1h-.1M193 60.4l-.3 .2M193.2 60l-.2 .4M193.3 75.8l2 1.1M193.4 74.8l-15.9-27.5 15.9 27.6"/>
<path d="M193.5 60v.5M193.7 60l.2 .4M193.9 74.5l1.4 2.4M193.9 74.5l-1 .6M193.9 60.4l.3 .2M194.1 74.4l-.1 .1M194.1 60l.3 .3-.4-.3 .2 .3M194.2 60.3l-.3 .1M194.2 60.3l.3 .1-.3 .2M194.2 74.3l-.3 .2M194.2 74.3l1.5 2.5M194.3 60l.2 .5-.3 .1"/>
<path d="M194.3 78.6l.3 .1M194.5 73.9l.1 .1M194.5 73.9h.1M194.6 74v.1M194.6 78.6v2l.5 .3M194.6 79.1l.2 .3 .1-.1M194.7 78.6h-.1M194.7 78.6l.4 .2M194.7 80h-.1M194.7 80h.1M194.8 79.3h.1M194.8 79.8l-.1-.1 .1-.6 .4 .5v.6l-.4 .1"/>
<path d="M194.8 79.3v.5M195 79.3h-.2M195 73.7v.2M195 79.3v.4l-.2 .1M195 79.2l.3 .4M195 73.7l-.4 .3M195 73.7l-.5 .2M195.1 78.8l.1 .3M195.1 61.5l14.3 8.2M195.2 79.9h.1M195.2 79.1l-.2 .1M195.2 79.8l-.4 .2"/>
<path d="M195.2 79.7l-.5 .3M195.2 79.1l-.2-.1v.2M195.2 60.1l14.2 8.2M195.2 61l14.2 8.2M195.2 60.7l14.2 8.2M195.2 60.2l14.2 8.2M195.3 79.6l.2 .1M195.3 76.9l.2 .1M195.4 79.9a.24 .24 0 0 1 .3 .1 .24 .24 0 0 1-.2 .3zM195.4 75.6a.3 .3 0 0 1 .4-.2 .3 .3 0 0 1 .2 .4 .32 .32 0 0 1-.4 .1 .32 .32 0 0 1-.2-.3zM195.5 76l.1 .1M195.5 79.7h.1"/>
<path d="M195.5 77l.9 .5M195.7 76.8l-.2 .2M195.7 73.5l-1.5 .8M195.7 73.5l1.4 2.5M195.7 73.5h.1M195.7 73.5l1.5 2.5M195.8 73.4h.1M195.8 73.4l-.1 .1M195.9 79.5l-.4 .2M195.9 79.3l.4 .3M195.9 79.3l-.1 .1 .2 .3-.2 .1-.3-.1M196 76.8l.9 .5"/>
<path d="M196 76.7l.1 .1M196.1 76.8v-.1l-.6 .3M196.2 75.4l-.5-.1-.5 .2M196.2 75.4l.3 .1M196.2 75.1a.6 .6 0 0 0-.5-.6 .6 .6 0 0 0-.6 .4l.4 1.1M196.2 75.3v.1M196.2 75.3l-.6-.1-.4 .2M196.2 75.1v.2M196.2 75.1l.3 .4M196.2 75.3l.3 .2M196.3 76.8l.7 .4M196.3 77.6l-1.7-.9-.3 .1v3.5l.3 .2"/>
<path d="M196.3 79.6h.1M196.4 79.6v.6h-.1M196.4 77.5v.1M196.5 75.5h.1M196.5 75.5l-.9 .6M196.6 76.5l.8 .5M196.8 76.3l.9 .5M196.9 77.3l-.5 .2M196.9 77.3h.1M196.9 75.5l2.9 .1M197.1 76h.1M197.1 76l-1.4 .8"/>
<path d="M197.2 76h.1M197.2 76l.9 .6M197.2 76l-.6 .4v.2l-.5 .2M197.7 76.8h.1M198.1 76.6h.1M198.1 76.6l-.4 .2M207.9 66.5h.1M207.9 66.4l.5 .7M207.9 66.4h.1M207.9 66.4v.1M208 66.4l.4 .7M208.4 67.1l1.9 1.2"/>
<path d="M209 65.8l1.3 2.5M209 65.8l-1 .6M209.1 65.8h.1M209.3 65.7l-.3 .1M209.3 65.7l1.4 2.5M209.4 69.9l.2 .1M209.5 65.3h.1M210 65.1l-.4 .2M210 65.1l-.1-.1-.4 .3M210 65.1v.1M210.3 68.3h.2M210.5 67.3l.1 .1"/>
<path d="M210.5 66.8l.6 .1a.3 .3 0 0 1-.3 .3 .3 .3 0 0 1-.3-.3zM210.5 68.3l1 .6M210.7 68.2l-.2 .1M210.7 64.8l-1.4 .9M210.7 64.8l1.4 2.5M210.7 64.8h.1M210.7 64.8l1.5 2.5M210.8 64.8h.1M210.8 64.8h-.1M211.2 68.2l-.2-.1 .9 .5M211.2 68.2v-.2l-.7 .3M211.2 66.7l-.5-.1-.5 .2"/>
<path d="M211.2 66.7l.3 .2M211.2 66.4a.61 .61 0 0 0-.4-.6 .61 .61 0 0 0-.7 .3v.5l.4 .7M211.2 66.6v.1M211.2 66.6l-.6-.1-.4 .2M211.2 66.4l.3 .4M211.2 66.4v.2M211.2 66.6l.3 .2M211.3 68.1l.7 .4M211.3 69l-1.6-1-.3 .2v1.9M211.5 68.9h-.1M211.5 66.8v.1M211.5 66.9l-.9 .5"/>
<path d="M211.6 67.8l.9 .5M211.6 67.8l.8 .5M211.8 67.6l.9 .5M211.9 68.6l-.4 .3M211.9 68.6h.1M211.9 66.8l2.9 .1M212.1 67.3h.1M212.1 67.3l-1.4 .9M212.2 67.3h.1M212.2 67.3l.9 .6M212.2 67.3l-.6 .4v.2l-.4 .3M212.7 68.1v.1"/>
<path d="M213.1 67.9h.1M213.1 67.9l-.4 .2M224.4 60.2l-14.1-8.2 14.1 8.2M224.4 61.2l.1 .1M226.3 60.3l-1.6-1-.3 .2v1.9M226.5 60.2h-.1M231.2 60v.2M231.2 60.2l-35.4 20.4M231.2 60.2l.2 .3M231.6 60.4h.1M231.6 60.4l-35.3 20.5M231.6 60.4l.1 .3"/>
<path d="M231.6 60.4l-35.4 20.4M231.7 61.2h.1M231.7 60.7v.5M231.7 61.2l-35.3 20.4M231.7 60.7l-35.3 20.4M95.8 81.1h.1M95.8 81.1h2.4M194.8 80v.3M195 80.6v-.1l.3-.1 .5 .2 .2 .4M195 80.6l.2 .2M195.2 80l-.4 .3M195.2 80.8h.1"/>
<path d="M195.2 80.8l-.1 .1M195.2 80.8l.4-.3-.5 .4M195.4 80.4l-.4 .2M195.8 80.3h.1M195.8 80.6l.3 .4M196 81v.2l-.2-.1M196 81l-.2 .1M196.2 80.8l.1 .1M196.2 80.8v.3l-.1-.1M196.2 80l-.4 .3M196.2 80.9l-.1 .1M196.3 80.2l-.1-.3-.4 .1v.6"/>
<path d="M196.3 80.9l.1 .2M196.4 81.1v.5l-.5-.2-.1-.3M65.4 111.9h.1M65.4 111.9v37.3M65.4 111.9h2.4M66.1 111.9v37.3M66.3 111.9v37.3M66.6 111.9v37.3M67 111.9v37.3M67.2 111.9v37.3M67.8 111.9l.1 8.2M67.8 111.9v37.3"/>
<path d="M67.9 112l.7-.1 .2 .2M67.9 114.3v.1M67.9 114.4h2.5v.4l-2.1 2.1h-.4M67.9 112.6l.2 .1M68.1 112.7h.1M68.1 113.6h.1M68.1 113.6l-.2 .1M68.1 112.7v-.2h.2l.4 .3v.7l-.4 .3h-.2v-.2M68.6 114.4l.2-.2h-.3v-.2l.3-.4h.7l.3 .4v.2h-.3l.2 .2M68.7 113.1v.1M68.8 112.1h-.3v.2l.3 .4h.7l.3-.4v-.2h-.3M68.8 112.1h.1"/>
<path d="M69.5 112.1l.2-.2h.7v.7l-.2 .1v-.2h-.2l-.4 .3v.7l.4 .3h.2v-.2l.2 .1-.1 .7M69.5 112.1h.1M69.6 113.1v.1M186.8 112h45.3M186.8 114.3v.1M186.8 113.2h.1M186.8 113.2h45.3M186.8 112.7h45.3M186.8 113.5h45.3M186.8 112.6h45.3M186.8 112v2.3M186.8 114.4v32.3"/>
<path d="M186.8 114.3h45.3M186.8 113.7h45.3M186.8 112.8h45.3M186.8 113.1h45.3M186.9 114.4v5.7M187 114.4v2.5h2.1v-2.5M187 114.8h2.1M187.3 114.8v2.1M187.5 116.9v3.2M187.7 116.9v3.2M187.7 115.9a.35 .35 0 0 0 .4 .3 .35 .35 0 0 0 .3-.3M187.7 115.5a.35 .35 0 0 1 .4-.4 .35 .35 0 0 1 .3 .4"/>
<path d="M187.7 115.4v.5M188 115.1v1.1M188 116.9v3.2M188.1 115.1v1.1M188.1 116.9v3.2M188.4 115.4v.5M188.4 116.9v3.2M188.5 116.9v3.2M188.6 116.9v3.2M188.9 114.8v2.1M189.2 114.4v5.7M189.3 114.4v32.3"/>
<path d="M208.1 114.4v32.3M208.1 114.4v5.7M208.2 114.4v2.5h2.2v-2.5M208.2 114.8h2.2M208.5 114.8v2.1M208.7 116.9v3.2M208.9 116.9v3.2M209 115.9a.35 .35 0 0 0 .3 .3 .35 .35 0 0 0 .4-.3M209 115.5a.35 .35 0 0 1 .3-.4 .35 .35 0 0 1 .4 .4M209 115.4v.5M209 116.9v3.2M209.3 115.1v1.1"/>
<path d="M209.3 116.9v3.2M209.7 115.4v.5M209.7 116.9v3.2M209.9 116.9v3.2M210.1 114.8v2.1M210.5 114.4v5.7M210.6 114.4v32.3M229.3 114.4v32.3M229.4 114.4v5.7M229.5 114.4v2.5h2.1v-2.5M229.5 114.8h2.1M229.7 114.8v2.1"/>
<path d="M230 116.9v3.2M230.2 116.9v3.2M230.2 115.9a.37 .37 0 0 0 .4 .3 .37 .37 0 0 0 .3-.3M230.2 115.5a.37 .37 0 0 1 .4-.4 .37 .37 0 0 1 .3 .4M230.2 115.4v.5M230.5 115.1v1.1M230.5 116.9v3.2M230.6 115.1v1.1M230.6 116.9v3.2M230.9 115.4v.5M230.9 116.9v3.2M231 116.9v3.2"/>
<path d="M231.1 116.9v3.2M231.4 114.8v2.1M231.7 114.4v5.7M231.8 114.4v32.3M232.1 114.3l-45.3 .1M232.1 113.2h.1M232.1 112v2.3M67.9 123.2l-.1 26M67.9 120.1l24.6 24.5M67.9 120.1v.2M67.9 120.3v2.9M67.9 120.3l1.9 2"/>
<path d="M67.9 123.2l.5 .5M67.9 123.5l.4 .4M68.3 123.9l22.8 22.8M68.3 123.8v.1M68.3 123.8l22.5 22.5M68.8 123.4h.1M68.8 123.4l22.4 22.4-.4 .5M69.1 123l22.5 22.5M69.6 122.6h.1M69.6 122.6l22.4 22.4 .5-.4M70 122.2l-1.7 1.6M70 122.2l22.5 22.4"/>
<path d="M70 122.1v.1M186.9 122.1l-.1 .1M186.9 120.1h.1M186.9 120.1l-.1 .2M186.9 122.1h2.3M186.9 122.1v22.5M187 120.1h2.1M187 120.1v2M187.4 121a.69 .69 0 0 0 .6 .6 .69 .69 0 0 0 .7-.6M187.4 121h.1M187.4 120.6v.4M187.4 121a.64 .64 0 0 0 .7 .6 .64 .64 0 0 0 .6-.6"/>
<path d="M187.4 120.6h1.3M187.7 122.6v.1M187.7 122.7h.7M187.7 122.7v21.9M187.7 122.3h.7v.2h-.7zM188 120.6v.7M188 122.7v21.9M188.1 122.7h.1M188.1 120.6v.7M188.1 122.7v21.9M188.4 122.7v21.9M188.5 122.6l-.1 .1"/>
<path d="M188.7 120.6v.1M188.7 121h.1M188.7 120.6v.4M189.1 120.1a.18 .18 0 0 1 .2 0 .18 .18 0 0 1 0 .2M189.1 120.1v2M189.2 122.1l.1 .1M189.2 122.1v22.5M189.3 123.7v.1M208.1 122.1v.1M208.1 120.1h.2M208.1 120.1v.2M208.1 122.1h2.4"/>
<path d="M208.1 122.1v22.5M208.3 120.1v2M208.3 120.1h2M208.6 121a.69 .69 0 0 0 .7 .6 .69 .69 0 0 0 .7-.6M208.6 121h.1M208.7 120.6l-.1 .1M208.7 121a.64 .64 0 0 0 .6 .6 .64 .64 0 0 0 .6-.6M208.7 120.6v.4M208.7 120.6h1.2M208.9 122.6l.1 .1M209 122.7h.7M209 122.7v21.9"/>
<path d="M209 122.3h.6v.2h-.6zM209.3 120.6v.7M209.3 122.7v21.9M209.7 122.7v21.9M209.7 122.6v.1M209.9 120.6l.1 .4M209.9 121h.1M209.9 120.6v.4M210.3 120.1h.2M210.3 120.1v2M210.5 122.1v24.6M210.5 120.1l.1 .2"/>
<path d="M210.5 122.1v22.5M210.5 122.2l.1 .1M210.6 123.7l-.1 .1M229.4 122.1l-.1 .1M229.4 120.1h.2M229.4 120.1l-.1 .2M229.4 122.1h2.3M229.4 122.1v22.5M229.6 120.1h2M229.6 120.1v2M229.9 121a.69 .69 0 0 0 .7 .6 .69 .69 0 0 0 .6-.6M229.9 121h.1"/>
<path d="M229.9 120.6v.4M229.9 121a.62 .62 0 0 0 .7 .6 .62 .62 0 0 0 .6-.6M229.9 120.6h1.3M230.2 122.6l.7 .1M230.3 122.3h.6v.2h-.6zM230.5 122.7h.1M230.5 120.6v.7M230.5 122.7v21.9M230.6 120.6v.7M230.6 122.7v21.9M230.9 122.7v21.9M230.9 122.6v.1"/>
<path d="M231.2 120.6v.4M231.2 121h.1M231.6 120.1h.1M231.6 120.1v2M231.7 122.1l.1 .1M231.7 120.1l.1 .2M231.7 122.1v22.5M231.8 123.7v.1M65.4 149.2h.1M65.4 149.2h2.4M67.9 149.2h.7l.2-.2h-.3v-.2l.3-.4h.3h.4l.3 .4v.2h-.3l.2 .2h26.1M67.9 146.7h23.6"/>
<path d="M67.9 144.2h.4l2.1 2.1v2.9M67.9 147.4l.2 .2M67.9 146.7v.1M68.1 147.6h.1M68.1 148.3h.1M68.1 148.3l-.2 .2M68.1 147.6v-.3h.2l.4 .3v.4v.3l-.4 .4h-.2v-.4M68.6 146.7l.2 .2h-.3v.2l.3 .4h.3h.4l.3-.4v-.2h-.3l.2-.2M70.3 146.7l.1 .1M70.4 149.2h-.1M70.4 149.2h.1M70.4 146.7v.1"/>
<path d="M70.4 147.4l-.2 .2v-.3h-.2l-.4 .3v.4v.3l.4 .4h.2v-.4l.2 .2M70.4 149.2h25.4M70.4 146.8h25.4M70.4 146.9h2.5v2.1h-2.5M70.4 147.7h-.1v.5h.1M70.8 148.8h2.1M70.8 147.1h2.1M70.8 146.9v2.1M71.1 148h1.1M71.1 147.9h1.1M71.4 148.3h.5M71.4 147.6h.5"/>
<path d="M71.5 147.6a.35 .35 0 0 0-.4 .4 .35 .35 0 0 0 .4 .3M71.8 147.6a.35 .35 0 0 1 .4 .4 .35 .35 0 0 1-.4 .3M72.9 147.6h20.4M72.9 148.3h20.4M72.9 148.5h20.4M72.9 147.4h20.4M72.9 148h20.4M72.9 147.9h20.4M90.8 146.3h-.1M91.4 145.7l-22.5-22.4 22.4 22.4M91.5 146.7h2.8M91.5 146.7l-.6-.5 1.4-1.5 2 2"/>
<path d="M91.9 145.2l-22.5-22.5 22.5 22.5M92.5 144.6h.1M92.5 144.6l2 2.1M93.3 148.8h2.1M93.3 147.1h2.1M94 148h1.1M94 147.9h1.1M94.3 146.7h.2M94.3 148.3h.5M94.3 147.6h.5M94.4 147.6a.35 .35 0 0 0-.4 .4 .35 .35 0 0 0 .4 .3M94.5 146.7l1.3 .1"/>
<path d="M94.7 147.6a.35 .35 0 0 1 .4 .4 .35 .35 0 0 1-.4 .3M95.4 146.9v2.1M95.8 146.8l.7-.1 .2 .2h-.4v.2l.4 .4h.3h.4l.3-.4v-.2h-.3l.2-.2h.7v.7l-.2 .2v-.3h-.2l-.4 .3v.4v.3l.4 .4h.2v-.4l.2 .2-.1 .7h-.6l-.2-.2h.3v-.2l-.3-.4h-.4h-.3l-.4 .4v.2h.4l-.2 .2h-.7M95.8 147.4l.2 .2M95.8 146.8v2.4M95.8 146.9h-2.5v2.1h2.5M95.8 147.7h.1v.5h-.1M96 147.6h.1M96 148.3h.1M96 148.3l-.2 .2M96 147.6v-.3h.2l.4 .3v.4v.3l-.4 .4h-.2v-.4M184.3 146.8h50"/>
<path d="M184.3 149.2h50M184.3 147.6h50M184.3 148.3h50M184.3 148.5h50M184.3 147.4h50M184.3 148h50M184.3 147.9h50M184.3 146.8v2.4M186.8 144.7l.2-.1v2M186.9 144.6h-.1M186.9 144.6h2.3M187 146.6l-.1 .1"/>
<path d="M187 146.6h2.1M187.4 146h1.3M187.4 146a.73 .73 0 0 1 .6-1 .73 .73 0 0 1 .7 1M187.5 144.6v-22.5l.2 .1v22.4M188.5 144.6v-22.4l.1-.1v22.5M189.1 146.6l.1 .1M189.2 144.6h.1M189.3 144.7l-.2-.1v2M208.1 144.7l.2-.1v2M208.1 144.6h.1M208.1 144.6h2.4M208.3 146.6l-.2 .1"/>
<path d="M208.3 146.6h2M208.6 146h1.4M208.6 146a.73 .73 0 0 1 .7-1 .73 .73 0 0 1 .7 1M208.7 144.6v-22.5l.2 .1v22.4M209.7 144.6v-22.4l.2-.1v22.5M210.3 146.6l.2 .1M210.5 144.6h.1M210.5 144.7l-.2-.1v2M229.3 144.7l.3-.1v2M229.4 144.6h-.1M229.4 144.6h2.3M229.6 146.6l-.2 .1"/>
<path d="M229.6 146.6h2M229.9 146h1.3M229.9 146a.73 .73 0 0 1 .7-1 .73 .73 0 0 1 .6 1M230 144.6v-22.5l.2 .1v22.4M230.9 144.6v-22.4l.2-.1v22.5M231.6 146.6l.1 .1M231.7 144.6h.1M231.8 144.7l-.2-.1v2M234.3 146.8v2.4"/>
<circle cx="66.7" cy="34.9" r=".27"/>
<circle cx="93.6" cy="34.9" r=".35"/>
<circle cx="66.7" cy="56.1" r=".27"/>
<circle cx="93.6" cy="56.1" r=".35"/>
<circle cx="66.7" cy="77.4" r=".27"/>
<circle cx="93.6" cy="77.4" r=".34"/>
<circle cx="69.1" cy="113.2" r=".25"/>
<circle cx="188.1" cy="120.9" r=".34"/>
<circle cx="209.3" cy="121" r=".35"/>
<circle cx="230.6" cy="121" r=".34"/>
<circle cx="69.1" cy="147.9" r=".25"/>
<circle cx="97" cy="147.9" r=".27"/>
</g>
<g fill="none" stroke="#000" stroke-width=".2">
<path d="M176.9 179.3h1.4M176.9 178h1.4M177.1 175.8h1.4M177.1 174.4h1.4M177.3 172.3h1.3M177.3 170.9h1.3M177.4 168.7h1.4M177.4 167.4h1.4M177.6 177.3v1.3M177.8 173.7v1.4M177.9 170.2v1.4M178.1 166.7v1.4"/>
<circle cx="172.3" cy="176.9" r=".34"/>
<circle cx="181.8" cy="176.9" r=".34"/>
</g>
<g font-size="3.5" fill="#00f">
<text x="46.7" y="57.5">15.750</text>
<text x="112.1" y="57.5">15.750</text>
<text x="204.1" y="100.9">14.250</text>
<text x="86.4" y="124.3">10.000</text>
<text x="39.3" y="131.9">11.750</text>
<text x="152.7" y="129.5">Uprights are V-Slot</text>
<text x="78.7" y="162.5">8.000</text>
<text x="25.2" y="176.9">3 x 10in</text>
<text x="25.2" y="181.4">3 x 8in</text>
<text x="25.2" y="185.9">2 x 15.75in</text>
<text x="25.2" y="190.4">1 x 14.25in</text>
<text x="25.2" y="195">3 x 11.75in (V-Slot)</text>
</g>
<g font-size="3.5">
<text x="166.1" y="168.7">X.X</text>
<text x="166.1" y="172.3">X.XX</text>
<text x="179.1" y="172.3">0.010</text>
<text x="179.3" y="168.7">0.050</text>
<text x="219.7" y="168.7">UNIVERSITY OF COLORADO</text>
<text x="219.7" y="172.3">Deployment Frame</text>
<text x="166.1" y="175.8">X.XXX</text>
<text x="166.1" y="179.3">X.X</text>
<text x="178.8" y="179.3">1</text>
<text x="179" y="175.8">0.005</text>
<text x="219.7" y="175.8">1111 ENGINEERING DRIVE</text>
<text x="219.7" y="179.3">BOULDER, CO 80309-0427</text>
<text x="255.1" y="194.2">1 of 1</text>
</g>
<g font-size="2.8">
<text x="148.8" y="15.7">REV.</text>
<text x="163" y="15.7">DESCRIPTION</text>
<text x="248" y="15.7">DATE</text>
<text x="141" y="168">TOLERANCES</text>
<text x="141" y="170.9">UNLESS</text>
<text x="141" y="173.7">NOTED:</text>
<text x="141" y="179.3">UNITS: INCHES</text>
<text x="140.9" y="199.1">PROPRIETARY AND</text>
<text x="140.9" y="201.9">CONFIDENTIAL</text>
</g>
<g font-size="2.1">
<text x="141" y="183">MATERIAL</text>
<text x="204.6" y="182.5">DESCRIPTION</text>
<text x="140.9" y="190.6">FINISH</text>
<text x="204.2" y="190.4">PN</text>
<text x="223.1" y="190.4">REV</text>
<text x="255.1" y="190.3">SHEET</text>
</g>
<g font-size="2">
<text x="169.9" y="198.6">THE INFORMATION CONTAINED IN THIS DRAWING IS THE SOLE PROPERTY OF UNIVERSITY OF COLORADO.</text>
<text x="169.9" y="201.1">ANY REPRODUCTION IN PART OR AS A WHOLE WITHOUT WRITTEN PERMISSION IS PROHIBITED.</text>
</g>
</svg>
